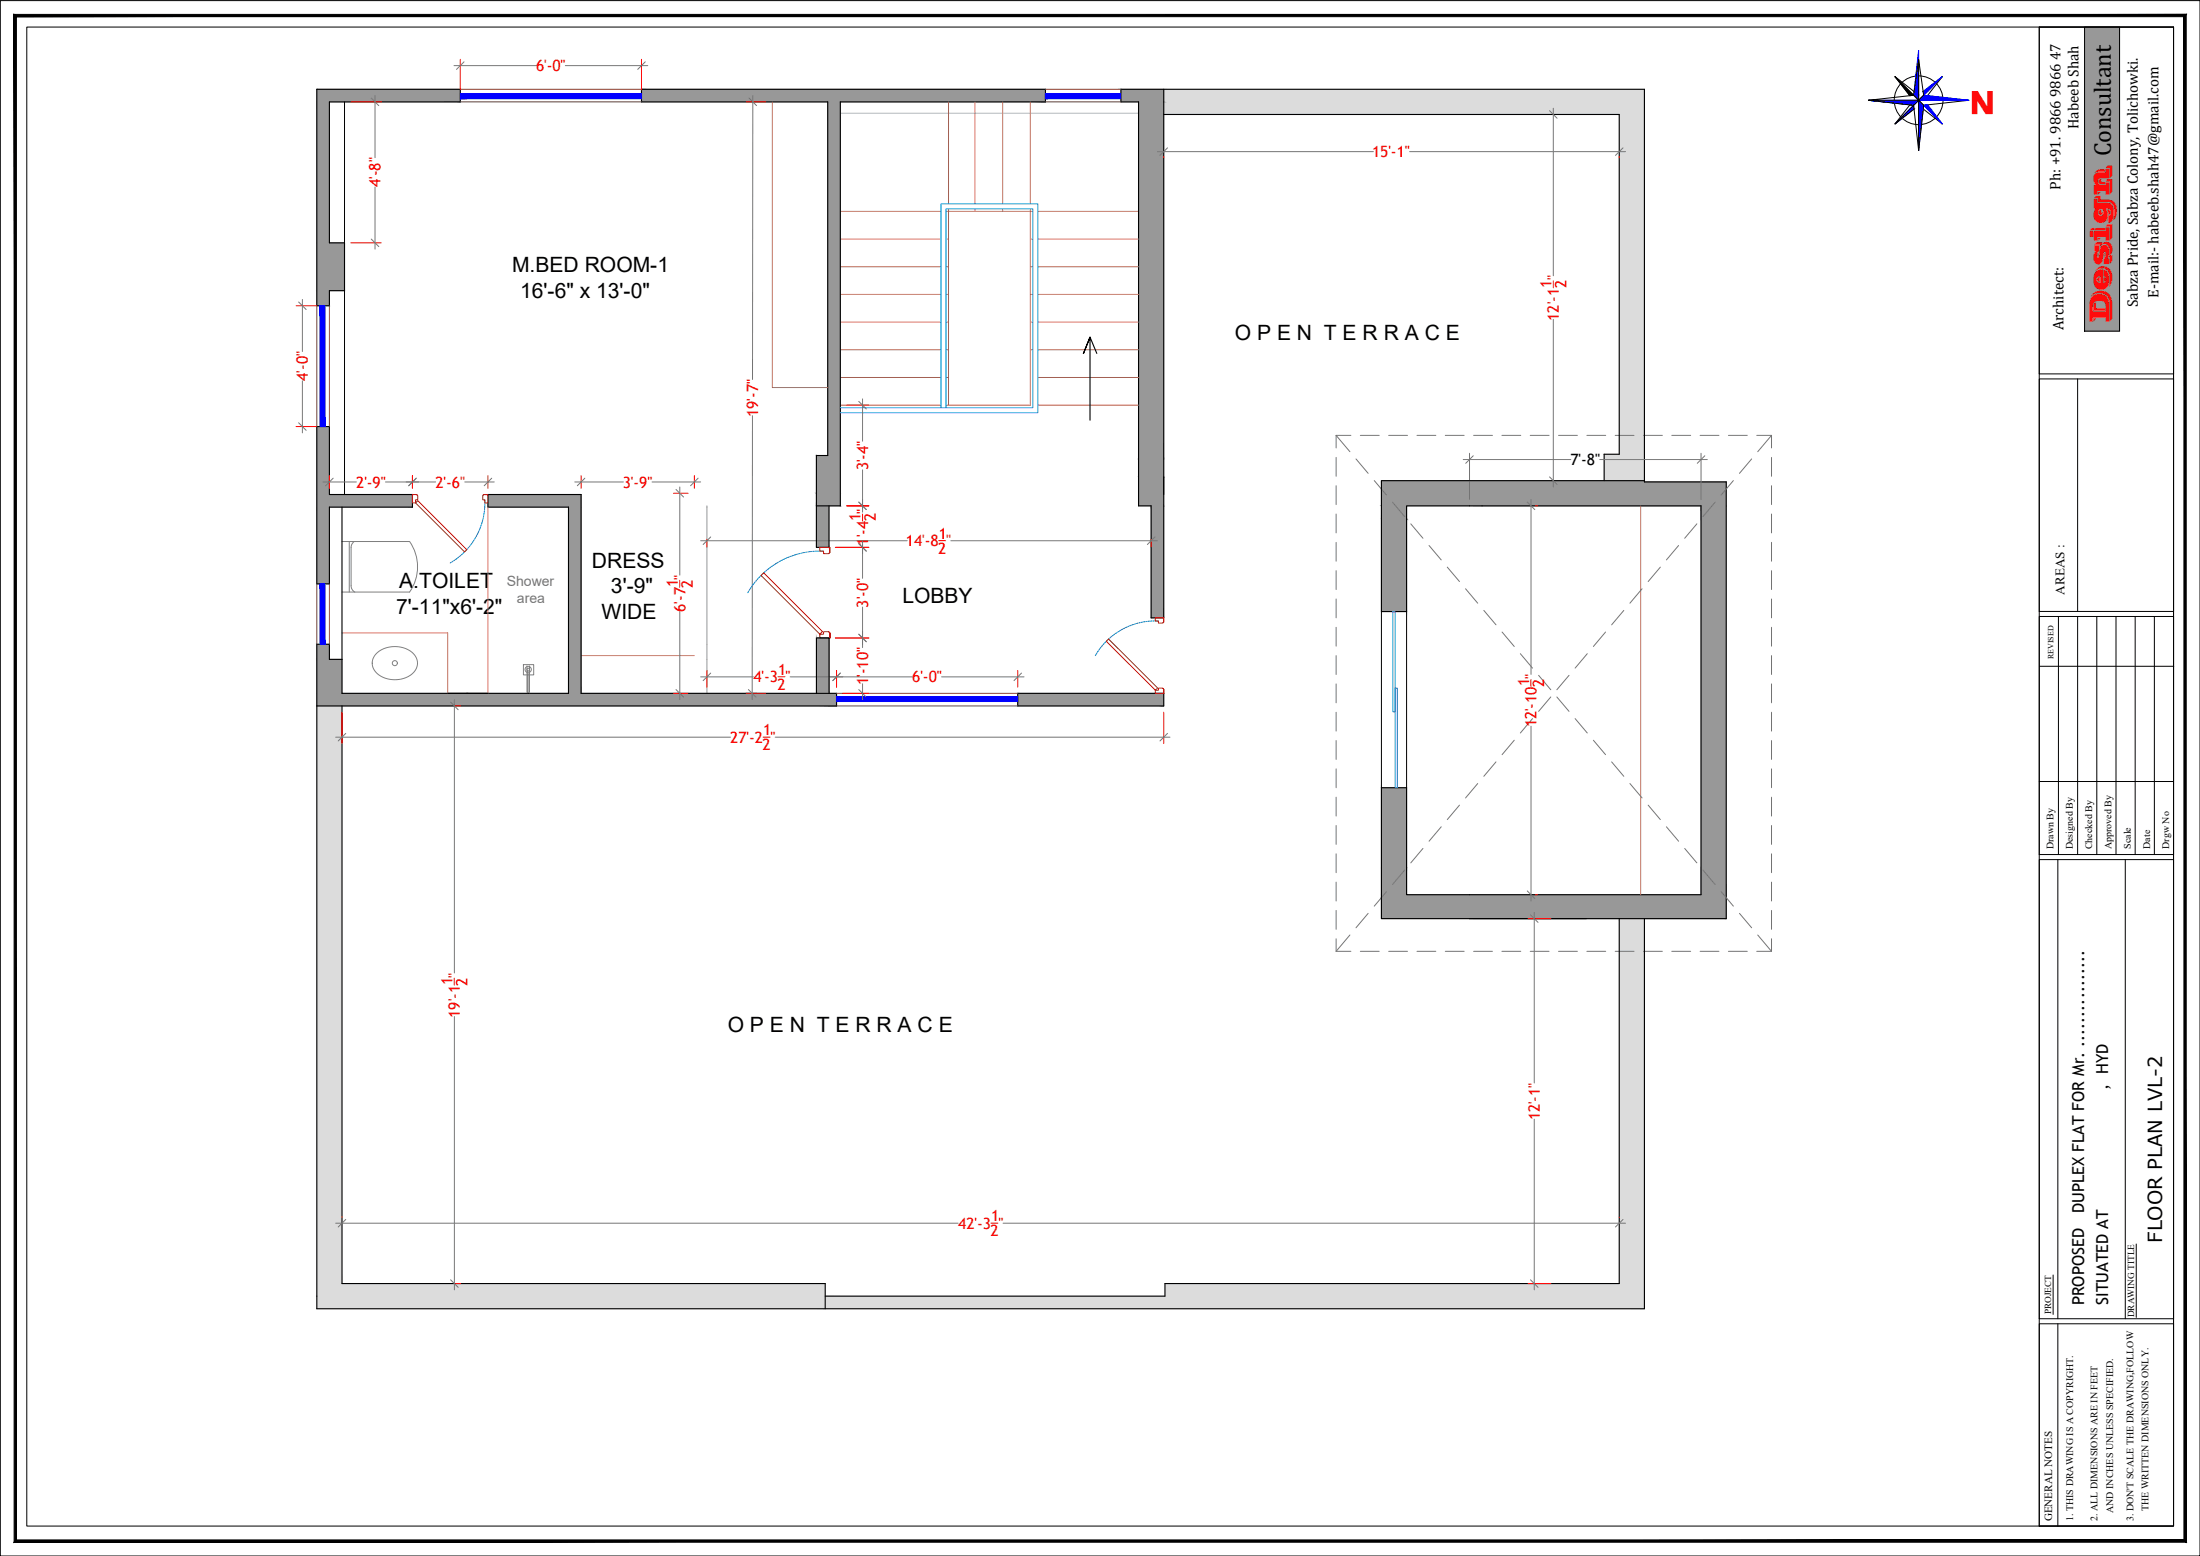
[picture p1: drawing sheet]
<svg xmlns="http://www.w3.org/2000/svg" width="594mm" height="420mm" viewBox="0 0 594 420" stroke-linecap="round" stroke-linejoin="round" font-family="sans-serif">
<!-- layer: window -->
<path d="M226.9 30.6h80.5" fill="none" stroke="#bababa" stroke-width=".27"/>
<!-- layer: wall hatch -->
<g fill="#989898" stroke="#989898" stroke-width=".27">
<path d="M397.8 129.8l46.3 .3h-46.3z"/>
<path d="M190.9 136.6v.3z"/>
<path d="M190.9 136.9v37.1z"/>
<path d="M190.9 174v4z"/>
<path d="M190.9 178v9.2z"/>
<path d="M373 132.1l3.9 4.5h-3.9z"/>
<path d="M376.9 136.6h2.9v3.5z"/>
<path d="M459.3 136.6h3l-3 3.5z"/>
<path d="M379.8 234.3v7.3h-6.1z"/>
<path d="M459.3 234.3l6.2 7.3h-6.2z"/>
<path d="M373 234.3h6.8l-6.1 7.3z"/>
<path d="M221.4 172.3h2.5z"/>
<path d="M397.8 130.1l68.3 6.5v-6.5zM397.8 130.1l68.3 6.5h-68.3z"/>
<path d="M459.3 136.6l6.8 105v-105zM459.3 136.6l6.8 105h-6.8z"/>
<path d="M397.8 241.6l68.3 6.5v-6.5zM397.8 241.6l68.3 6.5h-68.3z"/>
<path d="M302.7 24.1l11.5 3.4v-3.4zM302.7 24.1l11.5 3.4h-11.5z"/>
<path d="M307.4 27.5l6.8 96.5v-96.5zM307.4 27.5l6.8 96.5h-6.8z"/>
<path d="M307.4 124l6.8 4.8v-4.8zM307.4 124l6.8 4.8h-6.8z"/>
<path d="M307.4 128.8l6.8 7.8v-7.8zM307.4 128.8l6.8 7.8h-6.8z"/>
<path d="M310.8 136.6l3.4 30.2v-30.2zM310.8 136.6l3.4 30.2h-3.4z"/>
<path d="M274.8 187.2l39.4 3.4v-3.4zM274.8 187.2l39.4 3.4h-39.4z"/>
<path d="M85.6 115.2l3.4 18.3v-18.3zM85.6 115.2l3.4 18.3h-3.4z"/>
<path d="M85.6 133.5l25.8 3.4v-3.4zM85.6 133.5l25.8 3.4h-25.8z"/>
<path d="M85.6 136.9l3.4 20.8v-20.8zM85.6 136.9l3.4 20.8h-3.4z"/>
<path d="M131.8 133.5l25.1 3.4v-3.4zM131.8 133.5l25.1 3.4h-25.1z"/>
<path d="M85.6 174l3.4 4v-4zM85.6 174l3.4 4h-3.4z"/>
<path d="M153.5 136.9l3.4 50.3v-50.3zM153.5 136.9l3.4 50.3h-3.4z"/>
<path d="M85.6 178l6.7 9.2v-9.2zM85.6 178l6.7 9.2h-6.7z"/>
<path d="M85.6 187.2l140.3 3.4v-3.4zM85.6 187.2l140.3 3.4h-140.3z"/>
<path d="M85.6 24.1l38.7 3.4v-3.4zM85.6 24.1l38.7 3.4h-38.7z"/>
<path d="M85.6 27.5l3.4 38.1v-38.1zM85.6 27.5l3.4 38.1h-3.4z"/>
<path d="M85.6 65.6l7.4 12.9v-12.9zM85.6 65.6l7.4 12.9h-7.4z"/>
<path d="M85.6 78.5l3.4 4.1v-4.1zM85.6 78.5l3.4 4.1h-3.4z"/>
<path d="M173.2 24.1l109.1 3.4v-3.4zM173.2 24.1l109.1 3.4h-109.1z"/>
<path d="M223.5 27.5l3.4 95.5v-95.5zM223.5 27.5l3.4 95.5h-3.4z"/>
<path d="M220.5 123l6.4 10.2v-10.2zM220.5 123l6.4 10.2h-6.4z"/>
<path d="M220.5 133.2l6.4 3.4v-3.4zM220.5 133.2l6.4 3.4h-6.4z"/>
<path d="M373 129.8l71.1 .3v-.3zM373 129.8l71.1 .3h-71.1z"/>
<path d="M373 130.1l93.1 2v-2zM373 130.1l93.1 2h-93.1z"/>
<path d="M373 132.1l89.3 4.5 3.8-4.5zM373 132.1l89.3 4.5h-85.4z"/>
<path d="M373 136.6l6.8 3.5-2.9-3.5zM373 136.6l6.8 3.5h-6.8z"/>
<path d="M373 140.1l6.8 25v-25zM373 140.1l6.8 25h-6.8z"/>
<path d="M373 212.7l6.8 21.6v-21.6zM373 212.7l6.8 21.6h-6.8z"/>
<path d="M373 234.3v7.3h.7zM373 241.6h.7l-.7 .8z"/>
<path d="M373.7 241.6l92.4 .8-.6-.8zM373.7 241.6l92.4 .8h-93.1z"/>
<path d="M373 242.4l93.1 5.7v-5.7zM373 242.4l93.1 5.7h-93.1z"/>
<path d="M220.5 136.6l3.4 11.2v-11.2zM220.5 136.6l3.4 11.2h-3.4z"/>
<path d="M220.5 172.3h.9zM220.5 172.3h.9z"/>
<path d="M220.5 172.3l3.4 14.9v-14.9zM220.5 172.3l3.4 14.9h-3.4z"/>
</g>
<g fill="#dcdcdc" stroke="#dcdcdc" stroke-width=".27">
<path d="M314.2 24.1l129.9 6.8v-6.8zM314.2 24.1l129.9 6.8h-129.9z"/>
<path d="M437.3 30.9l6.8 91.8v-91.8zM437.3 30.9l6.8 91.8h-6.8z"/>
<path d="M433.2 122.7l10.9 7.1v-7.1zM433.2 122.7l10.9 7.1h-10.9z"/>
<path d="M437.3 248.1l6.8 98.5v-98.5zM437.3 248.1l6.8 98.5h-6.8z"/>
<path d="M85.6 190.6l6.7 156v-156zM85.6 190.6l6.7 156h-6.7z"/>
<path d="M314.6 346.6l129.5 3.4v-3.4zM314.6 346.6l129.5 3.4h-129.5z"/>
<path d="M85.6 346.6l137.2 3.4v-3.4zM85.6 346.6l137.2 3.4h-137.2z"/>
<path d="M222.8 350l221.3 3.4v-3.4zM222.8 350l221.3 3.4h-221.3z"/>
<path d="M85.6 350l137.2 3.4v-3.4zM85.6 350l137.2 3.4h-137.2z"/>
</g>
<!-- layer: wall -->
<path d="M93 27.5v38.1M93 78.5v55M373 165.1v47.6M379.8 165.1v47.6" fill="none" stroke="#000" stroke-width=".27"/>
<g fill="none" stroke="#000" stroke-width=".3">
<path d="M85.6 24.1h38.7v3.4h-35.3v38.1h4v12.9h-4v4.1h-3.4zM173.2 24.1h109.1v3.4h-55.4v109.1h-6.4v-13.6h3v-95.5h-50.3zM314.2 24.1v109.4M314.2 30.9h123.1v91.8h-4.1v7.1M296.2 95.4l-1.9-4.4-1.8 4.6 1.8-4.6v22.5M85.6 115.2h3.4v18.3h22.4v3.4h-22.4v20.8h-3.4zM92.3 136.9v50.3h61.2v-50.3h-21.7v-3.4h25.1v53.7h69v3.4h-140.3M220.5 136.6v11.2h3.4v-11.2M314.2 128.8v38h-3.4v-30.2h-3.4v-109.1h-4.7v-3.4h141.4v106h22v118h-93.1v-35.4h6.8v28.9h79.5v-105h-79.5v28.5h-6.8v-35.3h71.1M92.3 178h-3.3v-4h-3.4v179.4h358.5v-105.3M92.3 190.6v156h130.5v6.8M220.5 187.2v-14.9h3.4v14.9"/>
<path d="M274.8 187.2h39.4v3.4h-39.4zM437.3 248.1v98.5h-122.7v3.4h-91.8"/>
</g>
<!-- layer: Balcony -->
<g fill="none" stroke="#767676" stroke-width=".27">
<path d="M360.8 117.6h4M360.8 117.6v3.4M360.8 117.6l3.7 4.4M367.3 117.6h5.1M375 117.6h5.1M382.6 117.6h5.1M390.3 117.6h5.1M397.9 117.6h5.1M405.6 117.6h5.1M413.2 117.6h5.1M420.9 117.6h5.1M428.5 117.6h5.1"/>
<path d="M436.2 117.6h5M443.8 117.6h5.1M451.4 117.6h5.1M459.1 117.6h5.1M466.7 117.6h5.1M474.4 117.6h4M478.4 117.6v3.4M478.4 117.6l-3.7 4.4M360.8 123.5v5.1M360.8 131.2v5.1M360.8 138.8v5.1M366.2 123.9l3.3 3.9"/>
<path d="M371.1 129.8l3.3 3.9M376 135.6l3.3 3.9M463.1 135.6l-3.2 3.9M468.1 129.8l-3.3 3.9M473 123.9l-3.3 3.9M478.4 123.5v5.1M478.4 131.2v5.1M478.4 138.8v5.1M360.8 146.4v5.1M360.8 154.1v5.1M381 141.5l3.2 3.8M385.9 147.3l3.3 3.9"/>
<path d="M390.8 153.1l3.3 3.9M395.8 159l3.2 3.9M443.4 159l-3.3 3.9M448.4 153.1l-3.3 3.9M453.3 147.3l-3.3 3.9M458.2 141.5l-3.3 3.8M478.4 146.4v5.1M478.4 154.1v5.1M360.8 161.7v5.1M360.8 169.4v5.1M360.8 177v5.1M400.7 164.8l3.3 3.9"/>
<path d="M405.6 170.7l3.3 3.9M410.5 176.5l3.3 3.9M428.6 176.5l-3.3 3.9M433.6 170.7l-3.3 3.9M438.5 164.8l-3.3 3.9M478.4 161.7v5.1M478.4 169.4v5.1M478.4 177v5.1M360.8 184.7v5.1M360.8 192.3v5.1M360.8 200v5.1M408.9 199.9l-3.3 3.9"/>
<path d="M413.8 194l-3.3 3.9M415.5 182.4l3.3 3.9M418.8 188.2l-3.3 3.9M420.4 188.2l3.3 3.9M423.7 182.4l-3.3 3.9M425.3 194l3.3 3.9M430.3 199.9l3.3 3.9M478.4 184.7v5.1M478.4 192.3v5.1M478.4 200v5.1M360.8 207.6v5.1M360.8 215.3v5.1"/>
<path d="M394.1 217.4l-3.3 3.9M399 211.6l-3.2 3.9M404 205.7l-3.3 3.9M435.2 205.7l3.3 3.9M440.1 211.6l3.3 3.9M445.1 217.4l3.3 3.9M478.4 207.6v5.1M478.4 215.3v5.1M360.8 222.9v5.1M360.8 230.6v5M360.8 238.2v5.1M379.3 234.9l-3.3 3.9"/>
<path d="M384.2 229.1l-3.2 3.9M389.2 223.3l-3.3 3.9M450 223.3l3.3 3.9M454.9 229.1l3.3 3.9M459.9 234.9l3.2 3.9M478.4 222.9v5.1M478.4 230.6v5M478.4 238.2v5.1M360.8 256.9h4M360.8 245.8v5.1M360.8 253.5v3.4M364.5 252.5l-3.7 4.4"/>
<path d="M367.3 256.9h5.1M369.5 246.6l-3.3 3.9M374.4 240.8l-3.3 3.9M375 256.9h5.1M382.6 256.9h5.1M390.3 256.9h5.1M397.9 256.9h5.1M405.6 256.9h5.1M413.2 256.9h5.1M420.9 256.9h5.1M428.5 256.9h5.1M436.2 256.9h5"/>
<path d="M443.8 256.9h5.1M451.4 256.9h5.1M459.1 256.9h5.1M464.8 240.8l3.3 3.9M466.7 256.9h5.1M469.7 246.6l3.3 3.9M474.4 256.9h4M474.7 252.5l3.7 4.4M478.4 245.8v5.1M478.4 253.5v3.4"/>
</g>
<!-- layer: STEP -->
<g fill="none" stroke="#b8735c" stroke-width=".27">
<path d="M256.1 27.5v27.5M263.3 27.5v27.5M270.8 27.5v27.5M278.2 27.5v27.5M226.9 57.1h27.2M255.5 57.1h23.4M256.1 56.4v53M263.3 56.4v.7M270.8 56.4v.7M278.2 56.4v53h-22.7M280.3 57.1h27.1M226.9 64.6h27.2"/>
<path d="M226.9 72h27.2M226.9 79.5h27.2M255.5 64.6h.6M255.5 72h.6M255.5 79.5h.6M278.2 64.6h.7M278.2 72h.7M278.2 79.5h.7M280.3 64.6h27.1M280.3 72h27.1M280.3 79.5h27.1M226.9 87h27.2"/>
<path d="M226.9 94.5h27.2M255.5 87h.6M255.5 94.5h.6M278.2 87h.7M278.2 94.5h.7M280.3 87h27.1M280.3 94.5h27.1M226.9 101.9h27.2M226.9 109.4h27.2M255.5 101.9h.6M280.3 101.9h27.1M280.3 109.4h27.1"/>
<path d="M443 136.6v105"/>
</g>
<!-- layer: wall -->
<path d="M208.6 27.5v77.1h14.9M131.8 136.9v50.3M92.3 170.9h28.6v16.3M156.9 177h30.6" fill="none" stroke="#b8735c" stroke-width=".27"/>
<!-- layer: window -->
<path d="M124.3 24.1h48.9M124.3 27.5h48.9M282.3 24.1h20.4M282.3 27.5h20.4M85.6 82.6v32.6M89 82.6v32.6M85.6 157.7v16.3M89 157.7v16.3M225.9 187.2h48.9M225.9 190.6h48.9" fill="none" stroke="#724739" stroke-width=".27"/>
<g fill="#00f" stroke="#00f" stroke-width=".27">
<path d="M86.4 82.6v32.6h1.4zM86.4 82.6h1.4v32.6z"/>
<path d="M124.3 26.7h48.9v-1.4zM124.3 25.3h48.9l-48.9 1.4z"/>
<path d="M86.4 157.7v16.3h1.4zM86.4 157.7h1.4v16.3z"/>
<path d="M225.9 189.4h48.9v-1.3zM225.9 188.1h48.9l-48.9 1.3z"/>
<path d="M282.3 26.7h20.4v-1.4zM282.3 25.3h20.4l-20.4 1.4z"/>
</g>
<!-- layer: STEP -->
<path d="M226.9 110.1h52v-53.7h-23.4v53.7M254.1 110.1v-55.1h26.2v56.4h-53.4" fill="none" stroke="#00a5dd" stroke-width=".27"/>
<!-- layer: doors -->
<g fill="#b82e00" stroke="#b82e00" stroke-width=".27">
<circle cx="111.4" cy="133.5" r=".04"/>
<circle cx="314.2" cy="187.2" r=".04"/>
<circle cx="224.1" cy="172.3" r=".04"/>
</g>
<g fill="none" stroke="#008ab8" stroke-width=".27">
<path d="M130.5 139.8l-.1 .5M130.6 139.2l-.1 .4M130.7 138.6v.4M130.8 138v.4M130.9 137.3l-.1 .4M130.9 136.7v.4M130.9 135v.2M130.9 135.4v.4M130.9 136v.5M121.8 151.9l-.2 .1M122.3 151.5l-.3 .3M122.8 151.2l-.3 .2"/>
<path d="M123.4 150.8l-.4 .3M123.9 150.4l-.4 .3M124.4 150l-.4 .3M124.8 149.6l-.3 .3M125.3 149.2l-.3 .3M125.8 148.7l-.3 .3M126.2 148.3l-.3 .3M126.6 147.8l-.3 .3M127 147.3l-.3 .3M127.4 146.8l-.3 .3M127.7 146.2l-.2 .4M128.1 145.7l-.2 .4"/>
<path d="M128.4 145.2l-.2 .3M128.7 144.6l-.2 .4M129 144l-.2 .4M129.3 143.5l-.2 .3M129.5 142.9l-.1 .4M129.8 142.3l-.2 .4M130 141.7l-.2 .4M130.2 141.1l-.1 .4M130.3 140.5l-.1 .4M202.1 159.7l-.2 .3M202.5 159.2l-.3 .3M202.8 158.6l-.2 .4"/>
<path d="M203.2 158.1l-.3 .4M203.6 157.6l-.3 .4M203.9 157.1l-.2 .3M204.4 156.6l-.3 .4M204.8 156.2l-.3 .3M205.2 155.7l-.3 .3M205.7 155.2l-.3 .3M206.1 154.8l-.3 .3M206.6 154.4l-.3 .2M207.1 154l-.3 .2M207.6 153.6l-.4 .2M208.1 153.2l-.4 .2"/>
<path d="M208.6 152.8l-.3 .2M209.1 152.4l-.3 .3M209.7 152.1l-.4 .2M210.2 151.8l-.4 .2M210.8 151.5l-.4 .2M211.3 151.2l-.3 .2M211.9 150.9l-.4 .2M212.5 150.6l-.4 .2M213.1 150.4l-.4 .2M213.7 150.2l-.4 .1M214.3 150l-.4 .1M214.9 149.8l-.4 .1"/>
<path d="M215.5 149.6l-.4 .1M216.1 149.4l-.4 .1M216.7 149.3l-.4 .1M217.4 149.2h-.5M218 149.1h-.4M218.6 149h-.4M219.3 148.9h-.5M219.9 148.9h-.4M220.5 148.8h-.4M221.2 148.8h-.5M221.4 148.8h.4M222 148.8h.4"/>
<path d="M295.9 176.8l-.1 .2M296.2 176.3l-.2 .3M296.6 175.8l-.3 .3M297 175.2l-.3 .4M297.3 174.7l-.2 .4M297.7 174.2l-.2 .4M298.2 173.8l-.3 .3M298.6 173.3l-.3 .3M299.1 172.9l-.3 .2M299.5 172.4l-.3 .3M300 172l-.3 .3M300.5 171.6l-.3 .3"/>
<path d="M301 171.2l-.3 .3M301.5 170.9l-.3 .2M302.1 170.5l-.4 .2M302.6 170.2l-.3 .2M303.2 169.9l-.4 .2M303.7 169.6l-.3 .2M304.3 169.3l-.4 .2M304.9 169.1l-.4 .1M305.5 168.8l-.4 .2M306.1 168.6l-.4 .2M306.7 168.4l-.4 .2M307.3 168.3l-.4 .1"/>
<path d="M307.9 168.1l-.4 .1M308.6 168l-.5 .1M309.2 167.9h-.4M309.8 167.8h-.4M310.5 167.7l-.5 .1M311.1 167.7h-.4M311.7 167.7h-.4M311.9 167.7h.5M312.6 167.7h.2"/>
</g>
<path d="M111.4 133.5h1.1h-1.1h1.1l.3 .3v1.2h-.6v.8h-.8zM112.8 135.2l13.2 13.2-.6 .6-13.2-13.2zM130.6 133.5l-.2 .3v1.2h.5v.8h.9v-2.2l-1.2-.1 1.2 .1M206.2 154.7l15.9 15.8-.7 .8-15.9-15.9zM224.1 147.8v1.4v-1.4h-2.7v1h1v.7h1.3l.4-.3M221.4 171.3h1v-.7h1.4l.3 .3v1.4v-1.4v1.4h-2.7zM299.4 172.6l13.2 13.2-.6 .6-13.2-13.2zM314.2 166.8v1.2v-1.2h-2.2v.9h.8v.6h1.1l.3-.3M314.2 186l-.2-.2h-1.2v.6h-.8v.8h2.2v-1.2" fill="none" stroke="#b82e00" stroke-width=".27"/>
<!-- layer: FURNITURE -->
<g fill="none" stroke="#808080" stroke-width=".27">
<path d="M92.3 146.2h18.3a11.9 11.9 0 0 1 0 13.7h-18.3M94.3 146.2v13.7M95.7 146.2l-.8 .9-.1 .7v10.4l.2 .8 .8 .9M101.7 176.4a7.3 7.3 0 0 1 10.6 1 4 4 0 0 1-2.8 5.6 7 7 0 0 1-8.7-2.6 3.5 3.5 0 0 1 .9-4zM141.3 179.5h2.8v2.7h-2.8zM142.3 179.8v7.2M143 179.8v7.2M142.5 187.2v-6.1a.35 .35 0 0 1-.1-.5 .35 .35 0 0 1 .5-.1 .35 .35 0 0 1-.1 .6v6.1M142.8 181.6a.85 .85 0 0 0 .5-1.3 .85 .85 0 0 0-1.4 0 .85 .85 0 0 0 .6 1.3"/>
<circle cx="106.6" cy="179.1" r=".68"/>
</g>
<!-- layer: DIM -->
<g fill="none" stroke="#f00" stroke-width=".27">
<path d="M124.3 16v8.3M173.2 16v8.3M94.7 27.5h8.3M201.6 27.5h5.3M314.2 42.2v.4M437.3 42.2v.4M94.7 65.6h8.3M419.4 75.9v1.8M80 82.6h5.4M80 115.2h5.4M228.6 109.4h6M89 128.4v3.4"/>
<path d="M111.4 128.4v3.4M131.8 128.4v3.4M156.9 128.4v3.4M181.9 133.2h3.9M187.5 128.4v3.4M228.6 136.6h6M232.9 138.8v1.9M414.6 136.6h.5M183.5 156.7v1.9M190.9 145.6v2.1M225.6 147.8h9M253.5 146h1.9"/>
<path d="M310.8 145.6v2.1M225.6 172.3h9M92.3 192.3v8.5M122.6 190.6h1.8M181.9 187.2h3.9M190.9 181.1v4.4M201.4 187.2h5.3M206.1 199.1h1.8M210.1 182.7h1.9M225.9 181.1v4.4M227.6 187.2h7M274.8 181.1v4.4"/>
<path d="M314.2 192.3v8.5M413.4 183.5v1.9M412.6 248.1h6.2M414.6 241.6h.5M122.7 264.1v1.9M92.3 328.6v.1M267.6 330.3h1.9M437.3 328.6v.1M122.6 346.6h1.8M412.6 346.6h6.2"/>
</g>
<g fill="none" stroke="#767676" stroke-width=".27">
<path d="M122.6 17.7h22.3M152.7 17.7h22.2M101.3 25.8v16.8M203.3 25.8l-.1 76.7M419.4 29.2v45.3M101.3 50.5v16.8M312.5 40.9h58.4M380.6 40.9h58.4M81.7 80.9v14M419.4 86.2v45.3M81.7 102.8v14.1M203.2 112.3l-.1 76.6"/>
<path d="M232.9 107.7v11.4M87.3 130.1h8.9M104.1 130.1h13.5M125.5 130.1h8M155.2 130.1h13.1M176.1 130.1h13.1M183.6 131.5v23.8M232.9 126.9v11.4M413.4 134.9v47.2M189.2 146h55.8M232.9 146.1v10.1M256.8 146h55.7"/>
<path d="M183.6 165.1v23.8M232.9 163.9v11M90.6 199.1h106.7M122.7 188.9v73.8M189.2 182.8h14.2M209.3 199.1h106.6M213.4 182.8h33.1M232.9 184.6v4.3M254.3 182.8h22.2M413.4 196.1v47.2M414.3 246.4v46M122.7 274.5v73.8"/>
<path d="M414.3 302.2v46.1M90.6 330.3h168.1M270.9 330.3h168.1"/>
</g>
<!-- layer: 0 -->
<g fill="none" stroke="#767676" stroke-width=".27">
<path d="M125.3 16.7l-2 2M174.2 16.7l-2 2M100.2 26.5l2.1 2M202.3 26.5l2 2M315.3 39.9l-2.1 2.1M418.4 29.9l2.1 2M438.3 39.9l-2.1 2.1M100.2 64.6l2.1 2M80.6 81.5l2.1 2.1M80.6 114.2l2.1 2M231.9 108.4l2 2M90 129.1l-2.1 2.1"/>
<path d="M112.4 129.1l-2 2.1M132.8 129.1l-2 2.1M157.9 129.1l-2 2.1M182.6 132.2l2 2M188.5 129.1l-2 2.1M231.9 135.6l2 2M397.8 123.1l-2 2M412.4 135.6l2.1 2M418.4 128.8l2.1 2M460.4 123.1l-2.1 2M191.9 145l-2 2M231.9 146.8l2 2"/>
<path d="M311.9 145l-2.1 2M231.9 171.3l2 2M93.4 198l-2.1 2.1M121.7 189.6l2 2M182.6 186.2l2 2M191.9 181.7l-2 2.1M202.1 186.2l2 2M226.9 181.7l-2 2.1M231.9 186.2l2 2M275.8 181.7l-2 2.1M315.3 198l-2.1 2.1M412.4 240.6l2.1 2"/>
<path d="M413.3 247l2 2.1M93.4 329.3l-2.1 2M438.3 329.3l-2.1 2M121.7 345.6l2 2M413.3 345.6l2 2"/>
</g>
<!-- layer: title -->
<g fill="none" stroke="#000" stroke-width=".27">
<path d="M.1 .2h594v420h-594zM7.2 7.3h579.7v404.8h-579.7zM518.1 16.1l-1.4 9.6M550.7 7.3h36.2v93.7h-36.2zM550.7 7.3h36.2v404.8h-36.2zM504.5 27.1l12.2 1.3M511.7 20.7l5 5M515.7 28.3l-4 5.2 5.2-4.1M516.7 28.4l1.4 12.2 1.4-12.2M516.7 25.7l1.4 1.4-1.4 1.3M516.7 25.7l-12.2 1.4h13.6M516.7 28.4l-5 5.1"/>
<path d="M516.9 24.7l-5.2-4 4 5.1M518.1 27.1h13.6M518.1 27.1v13.5M519.3 24.7l5.2-4-4 5.1M519.5 25.7l12.2 1.4-12.2 1.3M519.5 25.7l-1.4-9.6v11M519.5 25.7l-1.4 1.4 1.4 1.3M519.5 28.4l5 5.1M520.5 28.3l4 5.2-5.2-4.1M524.5 20.7l-6.4 6.4M550.7 102.3h36.2v62.8h-36.2zM561 102.3v62.8"/>
<path d="M550.7 166.5h36.2v64.2h-36.2zM550.7 179.9h36.3M555.9 166.5v64.2M561 166.5v64.2M566.2 166.5v64.2M571.4 166.5v64.2M576.6 166.5v64.2M581.8 166.5v64.2M550.7 211h36.2M550.7 232.1h36.2v124h-36.2zM555.7 232.1v124M573.9 232.1v124"/>
<path d="M576.9 335.9v19.8M550.7 357.5h36.2v54.6h-36.2zM554.4 344.3v10.6M555.7 357.5v54.6"/>
<circle cx="518.1" cy="27.1" r="6.6"/>
</g>
<!-- layer: text -->
<path d="M562.9 7.3l9.5 82.1v-82.1zM562.9 7.3l9.5 82.1h-9.5z" fill="#989898" stroke="#989898" stroke-width=".27"/>
<!-- layer: title -->
<g fill="#000" stroke="#000" stroke-width=".27">
<path d="M4.4 4.5h585.3l.7-.6zM3.8 3.9h586.6l-586 .6zM3.8 3.9l.6 411.9v-411.3zM3.8 3.9l.6 411.9-.6 .6zM3.8 416.4l585.9-.6h-585.3zM3.8 416.4l585.9-.6 .7 .6zM589.7 4.5v411.3l.7 .6zM590.4 3.9v412.5l-.7-411.9z"/>
<path d="M511.7 20.7l5 5h-1.1zM515.6 25.7h1.1z"/>
</g>
<!-- layer: 0 -->
<path d="M562.9 7.3h9.5v82.1h-9.5z" fill="none" stroke="#000" stroke-width=".27"/>
<!-- layer: title -->
<g fill="#00f" stroke="#00f" stroke-width=".27">
<path d="M518.1 13.5v7.2h-.8z"/>
<path d="M516.7 25.7h1.4v1.4z"/>
<path d="M518.1 27.1l1.4-1.4 12.2 1.4z"/>
<path d="M518.1 27.1l1.2 1.2h-1.2z"/>
<path d="M515.7 28.3h1.2z"/>
<path d="M519.5 28.4h1.1z"/>
<path d="M516.7 28.4l.2 1h-1.2z"/>
<path d="M515.7 29.4h1.2l-5.2 4.1z"/>
<path d="M519.5 28.4h1.1l.7 1z"/>
<path d="M518.1 28.4h1.4l-.6 5.1z"/>
<path d="M519.3 24.7l5.2-4-4 4zM519.3 24.7l.2 1 1-1z"/>
<path d="M517.3 20.7l.8 5v-5zM517.3 20.7l.8 5h-1.4z"/>
<path d="M504.5 27.1l12.4 1.2 1.2-1.2zM504.5 27.1l12.4 1.2z"/>
<path d="M518.1 28.3l1.4 .1zM518.1 28.3l1.4 .1z"/>
<path d="M519.5 28.4l1 1h.8zM520.5 29.4h.8l3.2 4.1z"/>
<path d="M518.1 28.4v5.1h.8zM518.1 33.5h.8l-.8 7.1z"/>
</g>
<!-- layer: wall hatch -->
<path d="M395.1 124.1h29.1M396.8 122.4v12.5M432 124.1h29M459.3 122.4v12.5" fill="none" stroke="#767676" stroke-width=".27"/>
<!-- layer: wall -->
<path d="M376.1 165.1h.6v27.1h-.6zM376.7 185.8h.6v26.9h-.6z" fill="none" stroke="#2776bb" stroke-width=".27"/>
<text font-size="8.5" fill="#f00" x="538.9" y="24.5" transform="rotate(180 538.9 24.5)">N</text>
<text font-size="7.8" fill="#f00" x="569.5" y="86.9" transform="rotate(-90 569.5 86.9)">Design</text>
<text font-size="6.5" x="570" y="42.2" transform="rotate(-90 570 42.2)">Consultant</text>
<g font-size="5.7">
<text x="138.3" y="73.5">M.BED ROOM-1</text>
<text x="140.5" y="80.3">16'-6&quot; x 13'-0&quot;</text>
<text x="333.4" y="91.9">O P E N T E R R A C E</text>
<text x="159.9" y="153.4">DRESS</text>
<text x="107.8" y="158.9">A.TOILET</text>
<text x="165" y="160.2">3'-9&quot;</text>
<text x="107" y="165.7">7'-11&quot;x6'-2&quot;</text>
<text x="162.4" y="167">WIDE</text>
<text x="243.7" y="162.8">LOBBY</text>
<text x="196.5" y="278.7">O P E N T E R R A C E</text>
</g>
<text font-size="5.3" x="583.9" y="335.5" transform="rotate(-90 583.9 335.5)">FLOOR PLAN LVL-2</text>
<g font-size="4.5">
<text x="569.3" y="294.3" transform="rotate(-90 569.3 294.3)">, HYD</text>
<text x="562.8" y="327.6" transform="rotate(-90 562.8 327.6)">DUPLEX FLAT FOR Mr. ................</text>
<text x="562.8" y="352.5" transform="rotate(-90 562.8 352.5)">PROPOSED</text>
<text x="569.3" y="352.3" transform="rotate(-90 569.3 352.3)">SITUATED AT</text>
</g>
<g font-size="4.2" fill="#f00">
<text x="144.7" y="19.2">6'-0&quot;</text>
<text x="370.5" y="42.5">15'-1&quot;</text>
<text x="102.8" y="50.5" transform="rotate(-90 102.8 50.5)">4'-8&quot;</text>
<text x="418.9" y="77.7" transform="rotate(-90 418.9 77.7)">1</text>
<text x="423" y="77.9" transform="rotate(-90 423 77.9)">2</text>
<text x="421" y="86.6" transform="rotate(-90 421 86.6)">12'-1 &quot;</text>
<text x="83.2" y="102.8" transform="rotate(-90 83.2 102.8)">4'-0&quot;</text>
<text x="204.7" y="112.6" transform="rotate(-90 204.7 112.6)">19'-7&quot;</text>
<text x="96.2" y="131.6">2'-9&quot;</text>
<text x="117.6" y="131.6">2'-6&quot;</text>
<text x="168.2" y="131.6">3'-9&quot;</text>
<text x="234.4" y="127" transform="rotate(-90 234.4 127)">3'-4&quot;</text>
<text x="232.4" y="140.7" transform="rotate(-90 232.4 140.7)">1</text>
<text x="236.5" y="140.8" transform="rotate(-90 236.5 140.8)">2</text>
<text x="234.4" y="147.3" transform="rotate(-90 234.4 147.3)">1'-4 &quot;</text>
<text x="244.6" y="147.5">14'-8 &quot;</text>
<text x="253.4" y="149.6">2</text>
<text x="253.5" y="145.5">1</text>
<text x="183" y="158.6" transform="rotate(-90 183 158.6)">1</text>
<text x="187.1" y="158.7" transform="rotate(-90 187.1 158.7)">2</text>
<text x="185.1" y="165.2" transform="rotate(-90 185.1 165.2)">6'-7 &quot;</text>
<text x="234.4" y="164.1" transform="rotate(-90 234.4 164.1)">3'-0&quot;</text>
<text x="203.4" y="184.3">4'-3 &quot;</text>
<text x="210.1" y="182.2">1</text>
<text x="234.4" y="185" transform="rotate(-90 234.4 185)">1'-10&quot;</text>
<text x="246.3" y="184.3">6'-0&quot;</text>
<text x="412.9" y="185.4" transform="rotate(-90 412.9 185.4)">1</text>
<text x="417" y="185.5" transform="rotate(-90 417 185.5)">2</text>
<text x="210" y="186.3">2</text>
<text x="414.9" y="196.4" transform="rotate(-90 414.9 196.4)">12'-10 &quot;</text>
<text x="197.2" y="200.6">27'-2 &quot;</text>
<text x="205.9" y="202.6">2</text>
<text x="206.1" y="198.5">1</text>
<text x="122.2" y="266" transform="rotate(-90 122.2 266)">1</text>
<text x="126.3" y="266.1" transform="rotate(-90 126.3 266.1)">2</text>
<text x="124.2" y="274.8" transform="rotate(-90 124.2 274.8)">19'-1 &quot;</text>
<text x="415.8" y="302.6" transform="rotate(-90 415.8 302.6)">12'-1&quot;</text>
<text x="267.6" y="329.8">1</text>
<text x="258.7" y="331.8">42'-3 &quot;</text>
<text x="267.5" y="333.9">2</text>
</g>
<text font-size="4.2" x="424.1" y="125.6">7'-8&quot;</text>
<g font-size="4.1">
<text x="561.2" y="34.9" transform="rotate(-90 561.2 34.9)">Habeeb Shah</text>
<text x="556.4" y="51.2" transform="rotate(-90 556.4 51.2)">Ph: +91. 9866 9866 47</text>
<text x="577.3" y="82.9" transform="rotate(-90 577.3 82.9)">Sabza Pride, Sabza Colony, Tolichowki.</text>
<text x="582.8" y="80.5" transform="rotate(-90 582.8 80.5)">E-mail:- habeeb.shah47@gmail.com</text>
<text x="557.2" y="89.2" transform="rotate(-90 557.2 89.2)">Architect:</text>
</g>
<g font-size="3.8" fill="#767676">
<text x="136.8" y="158.1">Shower</text>
<text x="139.6" y="162.7">area</text>
</g>
<text font-size="3.6" x="557.5" y="160.5" transform="rotate(-90 557.5 160.5)">AREAS :</text>
<text font-size="3" x="554.2" y="410.8" transform="rotate(-90 554.2 410.8)">GENERAL NOTES</text>
<g font-size="2.7">
<text x="554.6" y="229.3" transform="rotate(-90 554.6 229.3)">Drawn By</text>
<text x="559.7" y="229.3" transform="rotate(-90 559.7 229.3)">Designed By</text>
<text x="564.9" y="229.3" transform="rotate(-90 564.9 229.3)">Checked By</text>
<text x="570.1" y="229.3" transform="rotate(-90 570.1 229.3)">Approved By</text>
<text x="575.4" y="229.2" transform="rotate(-90 575.4 229.2)">Scale</text>
<text x="580.6" y="229.2" transform="rotate(-90 580.6 229.2)">Date</text>
<text x="585.8" y="229.2" transform="rotate(-90 585.8 229.2)">Drgw No</text>
<text x="559.9" y="410.7" transform="rotate(-90 559.9 410.7)">1. THIS DRAWING IS A COPYRIGHT.</text>
<text x="566.4" y="410.7" transform="rotate(-90 566.4 410.7)">2. ALL DIMENSIONS ARE IN FEET</text>
<text x="570.6" y="408.5" transform="rotate(-90 570.6 408.5)">AND INCHES UNLESS SPECIFIED.</text>
<text x="576.1" y="410.8" transform="rotate(-90 576.1 410.8)">3. DON'T SCALE THE DRAWING,FOLLOW</text>
<text x="580.2" y="408.1" transform="rotate(-90 580.2 408.1)">THE WRITTEN DIMENSIONS ONLY.</text>
</g>
<g font-size="2.5">
<text x="553.9" y="354.9" transform="rotate(-90 553.9 354.9)">PROJECT</text>
<text x="576.3" y="355.7" transform="rotate(-90 576.3 355.7)">DRAWING TITLE</text>
</g>
<text font-size="2.2" x="554.5" y="178" transform="rotate(-90 554.5 178)">REVISED</text>
</svg>
